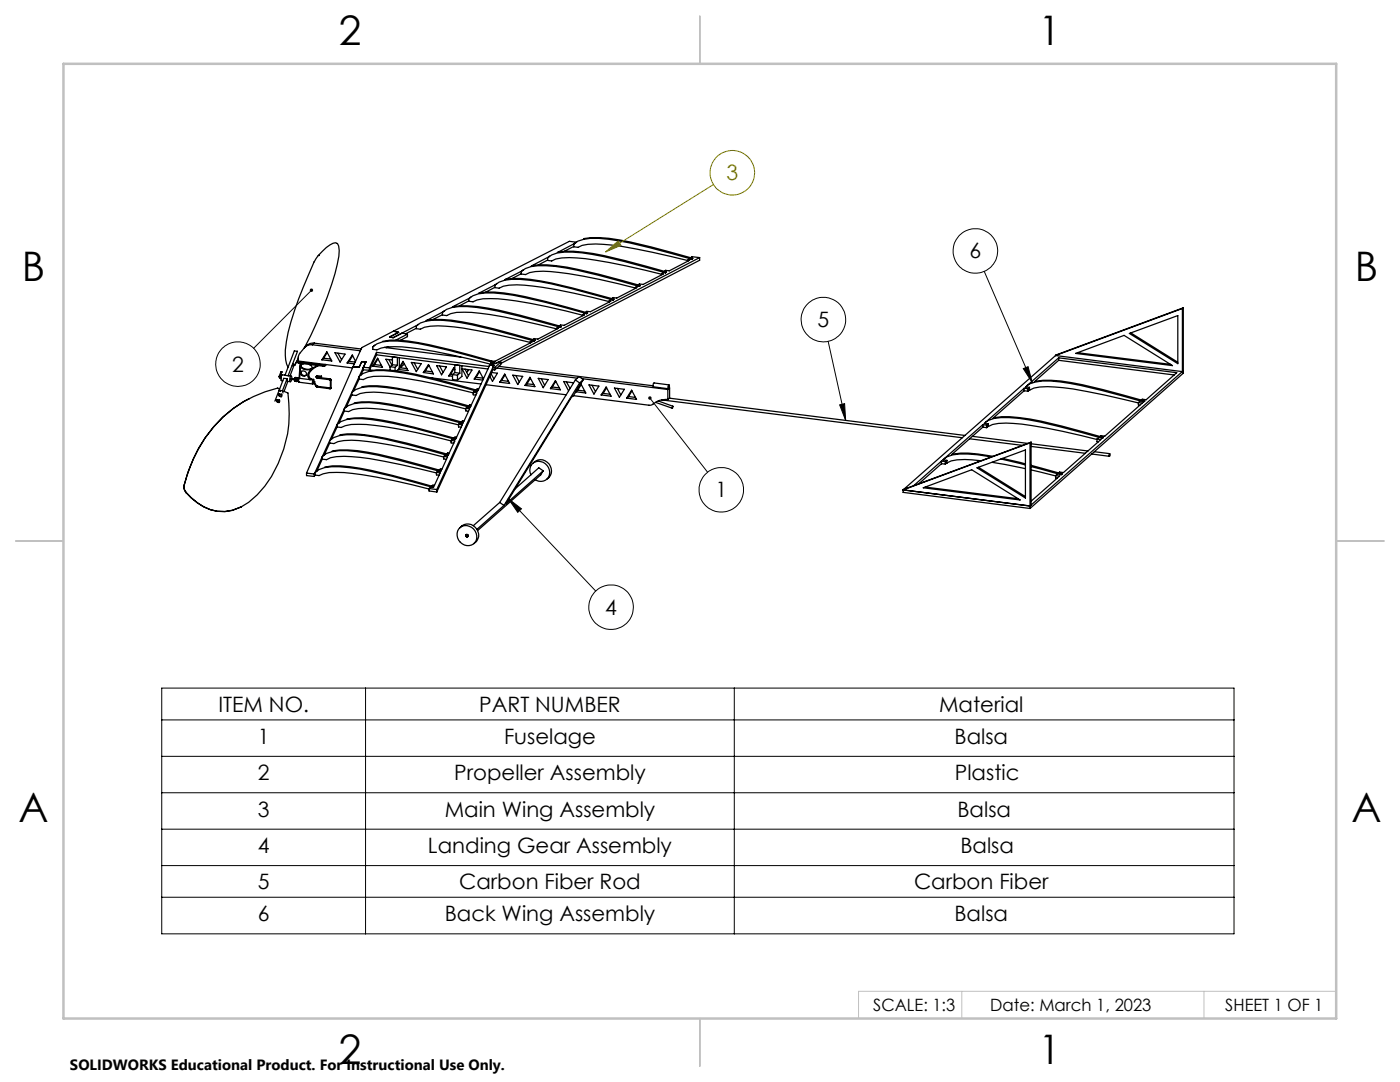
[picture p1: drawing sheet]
<svg xmlns="http://www.w3.org/2000/svg" width="279mm" height="216mm" viewBox="0 0 279 216" stroke-linecap="round" stroke-linejoin="round" font-family="sans-serif">
<g fill="none" stroke="#000" stroke-width=".25">
<path d="M63.5 51a7.1 7.1 0 0 1 3.5-2.6l.4 .2a5.6 5.6 0 0 1-.1 4.1 73.8 73.8 0 0 1-6.6 16.8M63.5 51l-.5 .6a82.4 82.4 0 0 0-5.5 14.7 12.8 12.8 0 0 0-.3 6.3l.3 .7M63.5 51h.1M67.2 48.5l.1 .1M93.7 59.5l-3.4 1.7M93.9 59.3l-.2 .1M95.5 58.5a12.3 12.3 0 0 1 5.1 0 86.5 86.5 0 0 1 12.6 2.8l4.1 1.1M98.8 57.3l-1.9 1M98.9 56.8l-3.3 1.7M99.2 56.6l-.2 .1M100.8 55.8a12.2 12.2 0 0 1 5-.1 83.9 83.9 0 0 1 12.7 2.9l4 1.1-.2 .2M104 54.6l-1.8 1"/>
<path d="M104.1 54.1l-3.3 1.7M104.4 53.8l-.2 .2M106 53.1a21 21 0 0 1 9.4 .7l4.1 .9 8.3 2.3M109.3 51.9l-1.9 1M109.4 51.3l-3.3 1.8M109.7 51.1l-.2 .2M111.2 50.4a21.5 21.5 0 0 1 9.4 .6l12.4 3.3M114.5 49.2l-1.9 .9M114.6 48.6l-3.3 1.7M114.9 48.4l-.2 .1M115 48.3l-1.4-.1-35.1 17.9M116.5 47.6a22.6 22.6 0 0 1 9.3 .7l12.5 3.2-.2 .2"/>
<path d="M122.3 59.9a123.6 123.6 0 0 0-16.7-4 11.3 11.3 0 0 0-6 .4l-.8 .6v.5l.8 .1a8.7 8.7 0 0 1 5-.6 103.2 103.2 0 0 1 17 3.3M122.3 59.9l-.5-.1-.2 .3M126.8 57.4h.3l-4 2.1-.8-.1-.2 .2M126.8 57.4v.1M127.6 57.2a132.6 132.6 0 0 0-16.7-4 11.7 11.7 0 0 0-6.1 .4l-.8 .6v.5l.9 .1a8.6 8.6 0 0 1 5-.6 103.2 103.2 0 0 1 16.9 3.3M127.6 57.2l-.5-.1-.3 .3M127.8 57l-.2 .2M132 54.6l.4 .1-4.1 2.1-.7-.1-.3 .2 .5 .1M132 54.6v.2M132.8 54.4a131.2 131.2 0 0 0-16.7-4 11.6 11.6 0 0 0-6 .5l-.8 .6v.5l.8 .1a8.8 8.8 0 0 1 5-.6 106.1 106.1 0 0 1 16.9 3.2M132.8 54.4h-.5l-.3 .2M133 54.3l-.2 .1"/>
<path d="M137.3 51.9h.3l-4 2.1-.8-.1-.3 .3 .5 .1M137.3 51.9v.2M138.1 51.7a135.1 135.1 0 0 0-16.7-4 11.3 11.3 0 0 0-6.1 .4l-.8 .7v.4l.9 .2a8.7 8.7 0 0 1 5-.6 107.2 107.2 0 0 1 16.9 3.2M138.1 51.7l-.5-.1-.3 .3M139.6 51.4v.5l-39.7 20.6M139.6 51.4l-40.7 21.1M139.6 51.4l-1.5-.2-.3 .2M49.7 79.6a24.8 24.8 0 0 0-12.2 14.6l-.8 2.7M55.3 79.8a.29 .29 0 0 0-.1 .3 .29 .29 0 0 0 .3 .2M55.7 75.1l.2 .3M55.7 79.8l.1 .1-.1 .4zM55.7 75.1l.1 .1"/>
<path d="M55.7 77.9l-.8 2.1M55.7 77.9l.3 .2M55.7 77.9l.7 .1M55.8 78.6h-.1a.33 .33 0 0 0 0 .4 .33 .33 0 0 0 .3 .1M55.8 79.8h-.5a.33 .33 0 0 0 0 .3 .33 .33 0 0 0 .3 .2M55.8 78.6a.29 .29 0 0 0-.2 .3 .29 .29 0 0 0 .4 .2l.2 .1M55.8 78.6l.4 .1M55.8 77.6l-.4-.2a24.5 24.5 0 0 0-17.5 15.8l-1.1 3.6M55.8 75.2h.1M55.9 75.4h.2M55.9 75.2v.2M55.9 75.2l.2 .1"/>
<path d="M56.1 74.2h.2zM56.1 74.2l-.4 .9M56.2 78.7l.1 .3-.2 .2zM56.3 74.2l-.5 1M56.4 78l.1 .4M56.6 78.1l.9 .3a24.2 24.2 0 0 1-6.2 20.3 8.9 8.9 0 0 1-9.3 3 11.6 11.6 0 0 1-4.8-3.4M56.9 74.9l-.6-.1a1.1 1.1 0 0 0-.1 1.2h.2M57.3 75.6l.1 .5 .6 .1M57.3 75.6l-.7-.1-.9 2.4M57.3 75.6l-.9 2.4M57.4 76.1l-.7 2M57.5 75h.1"/>
<path d="M57.5 75h.6M58.2 75.5l-.1-.5a.78 .78 0 0 0-.1 1.2l.2-.5M58.4 72.6l-.9 2.4M58.4 72.6l1-2.5-.7-.1-1.8 4.9 .6 .1M58.4 72.6h.1M58.6 72.9l-.7 2.1M58.8 75.6h-.8v.1l.7 .1M58.8 72.8h.1M58.8 72.8l-.5 .1M58.9 72.8l-.6 .2M58.9 76.1h.3M59 75.3a.43 .43 0 0 0-.3 .4 .43 .43 0 0 0 .2 .4"/>
<path d="M59 75.3l-.2 .4 .1 .4M59 75.3l.3 .1M59.3 75.4l.2 .2-.2 .1v.3l.1-.2M59.3 75.4l-.2 .3 .1 .4M59.4 75.7h.1M59.4 75.7v.1l.1 .1M59.4 75.7h.2M59.4 75.9l-.2 .2M59.4 72.1v.3l.3 .1M59.4 71.8l-.5 1M59.5 71.6l-.7 1.2M59.5 72l-.1 .1 .3 .1"/>
<path d="M59.5 72l10.8 1.4M59.7 72.2l4.7 .6M59.7 72.2v.3M59.7 72.5l4.7 .6M59.7 75.4l.1 .1M59.7 75.4v.9l2.7 .3M59.7 75.4l-.2 .4 .1 .4M59.7 75.4h.1M59.8 75.5l2 .2M59.9 72.5l-.2 3M59.9 73.1l-.1 2.4M60 72.9l-.1 .2"/>
<path d="M60 72.5v.4M60.1 72.7a.7 .7 0 0 0 .9 .9l.6 .1 .6-.2M60.2 74.1a.57 .57 0 0 1 .9 .2 .57 .57 0 0 1-.4 .8l-.5-.2-.2-.3v-.3zM60.2 74.1a.61 .61 0 0 0 .1 .7 .61 .61 0 0 0 .8 .1M60.6 72.6l-.6 .3M61.6 72.7a.62 .62 0 0 1 .6 .9l-.9 .2a1.58 1.58 0 0 1-1.4-.7M61.8 75.7l.6 .1M62.1 75.6l.5 .1M62.1 75.7h-.3M62.3 68.8a1.89 1.89 0 0 0-1.5 .6l-1.1 1.4-.2 1.2M62.3 68.8l9.6 1.2M62.4 75.8v.8l.2-.2"/>
<path d="M62.5 76.3l.6 .8M62.6 75.7l.1 .5M62.6 75.7l-.2 .1M62.7 76.2l-.2-.1v.2M62.7 76.2l-.2 .1M62.7 76.2h.1M62.7 76.2l.5 .8M62.7 68.5a1.77 1.77 0 0 0-1.7 .7M62.7 68.5l-.4 .3M62.7 68.5l9.4 1.1M63.1 77.1l.2 .1M63.1 75.2l.2 .3"/>
<path d="M63.1 75.2h.2M63.1 75.2h.1M63.2 77l.1 .1M63.2 77l-.1 .1M63.2 77h.1M63.3 77.2l2.6 .4M63.3 75.2v.1M63.3 75.2h.1M63.3 77.1v.1M63.3 77.1l2.6 .3M63.3 75l-.2 .2M63.3 75.1v.1"/>
<path d="M63.3 75.3v.2M63.3 75v.1M63.3 75.3l2.6 .3M63.3 75.5l2.6 .3M63.3 75.1l.8 .1M63.3 75l.8 .1M63.4 73a2.43 2.43 0 0 0-2 2l.4 .7M63.6 73a2.45 2.45 0 0 0-1.9 2l.4 .7M64.1 75.1v.1zM64.4 72.8v.3M64.6 71.5l-.4 .3M64.6 71.5l1.4 .1"/>
<path d="M64.8 72.7l-.4 .1M64.8 73l-.4 .1M64.8 72.7v.3M64.9 72.7h-.1M65.2 72.7l-.4 .3M65.2 70.2l1 1.8-2-.2zM65.3 70.3l-.7 1.2M65.9 75.8h.1M65.9 75.6l.2 .2M65.9 77.4h.1M65.9 75.6v.2M65.9 77.4v.2"/>
<path d="M65.9 75.8h.2M65.9 77.4h.2M65.9 75.8v1.6M66.1 77.4l-.2 .2M66.1 75.8v1.6M66.9 70.4l2 .3-1 1.5zM67.5 70.5l.7 1.3M69.3 72.4l1.4 .2M69.7 72.1l-.4 .3M69.7 72.1l1.2 .1M70.2 78.8v-.5a6.3 6.3 0 0 1 4.9-1.1 50.5 50.5 0 0 1 10.4 1.8l8.2 2.3M70.2 78.8l.8 .1a8.6 8.6 0 0 1 5-.6 103.2 103.2 0 0 1 17 3.3"/>
<path d="M70.2 78.8l-1.1 2.3M70.4 71l-.7 1.1M70.4 73.2l-9.2 21.2M70.6 78l-.2 .1M70.9 72.1l-.6-1.3-1 1.6M71.7 75.6v-.5a6.2 6.2 0 0 1 4.9-1.2 66.4 66.4 0 0 1 14.6 3.1l4 1.1M71.7 75.6l.8 .1 .8-.3a20.3 20.3 0 0 1 7.8 .1 132.8 132.8 0 0 1 13.3 2.9M71.7 75.6l-1.1 2.3M72.2 77.2a12 12 0 0 1 5 0 104.2 104.2 0 0 1 16.7 3.9l-.2 .2M72.5 73.8l-.6 1.1M72.5 73.3l1.2 .1M72.5 73.3v.5"/>
<path d="M72.5 73.8l1.2 .1M73 72.2h-.8l-.5 1.1-1.3-.1M73 72.2l-10.3 22.4M73 72.2l-.5 1.1M73.6 74a22.6 22.6 0 0 1 9.4 .7l12.4 3.2M73.7 73.4v.5M73.8 73.8l.5 .1M74.8 72.7l-.4 .4M74.8 72.7l1.3 .2M74.8 68.9l-.2 .1M75.1 70.3l-1.4 3.1M75.1 70.3l22.5 2.8 .2-.3"/>
<path d="M75.1 70.3v.5M75.1 70.8l-1.4 3.1M75.1 70.8l22.3 2.8M75.4 71.5l.9 1.8-1.9-.2zM75.4 71.6l-.6 1.1M76.3 68.1a12.3 12.3 0 0 1 5.1 0 86.5 86.5 0 0 1 12.7 2.8l4 1.1M76.7 69.3l15.3 2M77.4 69.2l-.3 .2M77.6 71.8l.6 1M77.9 73.2l.9 .1M77.9 73.2v.7M78.3 72.8v-1.6l1 .1v1.6"/>
<path d="M78.3 72.8l1 .1M78.3 72.8l-.4 .4M78.3 71.8l-1.3-.1 .9 1.6M78.5 66.1l1.1 .2-1.8 .9 .7 .2M78.5 66.1l-6.3 3.3-1.8 3.8M78.8 73.3v.7M79.3 72.9l-.5 .4M79.7 71.4v2.2l-.5 .4M79.7 73.3l.7-1.2 1 1.8-1.9-.2M79.8 73.4l1.4 .2M79.8 73.4l-.1 .1M79.9 73.2h.2"/>
<path d="M80.1 73v.2M80.5 72.2l-.7 1.2M80.7 72.6l-.6 .6M81.3 66.7l-1-.2-1.8 .9M81.3 66.7l-2.3 1.2M81.3 66.7v.5l-1.4 .7M82.1 72.3l2 .3-1 1.6zM82.7 72.4l.7 1.3M83.1 65.5l-2.1 1.1M83.1 64.9l-4.6 2.5M83.5 64.7l-.2 .2M84.9 74l-.4 .3"/>
<path d="M84.9 74l1.4 .2M85 64a22.6 22.6 0 0 1 9.4 .6l12.4 3.3-.2 .2M85.5 72.7l1 1.9-2-.3zM85.6 72.9l-.7 1.1M85.7 75.4l10.3 1.2M87.1 73l2 .2-1 1.6zM87.7 73l.7 1.3M88.3 62.8l-1.9 .9M88.4 62.2l-3.3 1.8M88.7 62l-.2 .2M89.6 75l.7 .1M90 74.6l-.4 .4"/>
<path d="M90 74.6l.3 .1M90.3 61.2a22.6 22.6 0 0 1 9.3 .7l12.4 3.3M90.3 74.8l1 .1M90.3 74.8v.9l1 .1M90.6 73.5l-.6 1.1M90.8 74.3v-1.5l1 .1v1.6M90.8 74.3l1 .2M90.8 74.3l-.5 .5M90.8 73.8l-.2-.4-1 1.6M91.3 74.9v.9M91.8 74.5l-.5 .4M92.2 73v2.1l-.9 .7"/>
<path d="M92.2 73.6l2 .2-1 1.7zM92.8 73.7l.7 1.3M93.4 73.7v.3l-.3 .3M93.6 60l-1.9 1M94.4 78.3l.8 .1-1.1 2.4h-.4l-.2 .2M94.4 78.3v.5h.6M94.7 75.6l1.6 .2M95 75.3l1.4 .2M95 75.3l-.3 .3M95.2 78.1l-.5-.1-.3 .3M95.4 77.9l-.2 .2M95.7 74.2l-.7 1.1"/>
<path d="M96.5 75.6l-.9-1.6-.9 1.6M97 76.8l16 2M97.8 72.8l-2.3 4.8h-.3l-.3 .3h.5M97.8 72.8h.8M97.9 72.2a123.6 123.6 0 0 0-16.7-4 11.1 11.1 0 0 0-6 .4l-.8 .6v.5l.8 .1a8.8 8.8 0 0 1 5-.6 107.9 107.9 0 0 1 17.7 3.5M97.9 72.2v.5M98 74.6l.6 1M98.1 72l.7 .1-.6 .3M98.1 72l-.2 .2M98.1 72v.5l-.2 .2M98.1 74.3l1.2 .2-1 1.6-.5-1M98.2 72.4l.7 .1"/>
<path d="M98.4 73.7l-11.2 24.5M98.4 73.2l.3 .1M98.4 73.2v.5M98.4 73.7l.3 .1M98.6 72.8l-11.4 24.9M98.6 72.8l-.2 .4M98.7 73.3v.5M99.2 73.4l16 2.1M99.5 73.1l30.8 3.9M99.9 72.2h-.3l-.7 .3M99.9 72.2l-1.2 1.1M99.9 72.2v.5l-1.2 1.1"/>
<path d="M100.1 75.9l1.4 .2M100.1 75.9l-.4 .4M100.7 74.6l1 1.9-2-.2zM100.8 74.8l-.7 1.1M102.3 74.9l2 .2-1 1.6zM102.9 74.9l.7 1.3M105.2 76.6l-.4 .3M105.2 76.6l1.3 .1M105.8 75.3l1 1.9-2-.3zM105.8 68.2l.4 .1-8 4.1M105.8 68.2v.2M105.9 75.5l-.7 1.1"/>
<path d="M106.6 68.1a131.2 131.2 0 0 0-16.7-4 11.1 11.1 0 0 0-6 .4l-.8 .6v.5l.8 .1a8.8 8.8 0 0 1 5-.6 107.2 107.2 0 0 1 16.9 3.2M106.6 68.1l-.5-.1-.3 .2M107.4 75.5l2 .2-1 1.7zM108 75.6l.7 1.3M110.2 77.2l1.4 .2M110.2 77.2l-.3 .3M110.8 76l1 1.8-1.9-.3zM110.9 76.1l-.7 1.1M111.1 65.5h.3l-4 2.2-.8-.1-.2 .2M111.1 65.5v.2M111.8 65.3a141.2 141.2 0 0 0-16.7-4 11.3 11.3 0 0 0-6 .4l-.8 .6v.6l.8 .1 .9-.4a20.3 20.3 0 0 1 7.8 .2l6.2 1.2 7.1 1.6M111.8 65.3h-.4l-.3 .2"/>
<path d="M112 65.2l-.2 .1M113.1 76.2l.7 1.3M114.4 79l15.1 1.9 .6-.1a4.3 4.3 0 0 1 3.2-1.1M114.4 79l-.3 .3-13.1 21.2 7.4-6.6M114.4 76.4l-1.9-.3 1 1.9M114.8 75.8l.9 .6M114.8 75.8l-15.1 24.5M115.3 77.9l-.4 .3M115.3 77.9l1.4 .1M115.7 76.4l-15.1 24.5M115.9 76.6l1 1.8-2-.2zM116 76.7l-.7 1.2"/>
<path d="M116.2 75.6l17.1 2.1M116.3 62.8h.3l-4 2.1-.7-.1-.4 .3 .5 .1M116.3 62.8v.2M116.4 75.7l-.7 .7M116.4 75.7l-2 3.3M116.4 75.7l-.8-.6-.8 .7M117.1 62.6a123.6 123.6 0 0 0-16.7-4 11.2 11.2 0 0 0-6 .4l-.8 .6v.5l.8 .1a8.6 8.6 0 0 1 5-.6 102.1 102.1 0 0 1 16.9 3.3M117.1 62.6l-.5-.1-.3 .3M117.3 62.4l-.2 .2M117.5 76.8l2 .2-1 1.6zM118.1 76.9l.8 1.2M120.4 78.5l1.3 .2"/>
<path d="M120.4 78.5l-.4 .3M121 77.2l1 1.9-2-.3zM121.1 77.4l-.7 1.1M121.6 60.1h.3l-4.1 2.1-.7-.1-.3 .3h.5M121.6 60.1v.2M122.6 77.4l2 .3-1 1.6zM123.2 77.5l.7 1.3M125.4 79.1l-.3 .3M125.4 79.1l1.4 .2M126 77.9l1 1.8-1.9-.3zM126.1 78l-.7 1.1M132.1 79.8l60 7.5"/>
<path d="M133.3 77.7v2M133.5 76.8a.44 .44 0 0 1-.1 .7zM133.5 76.9l.1 .3-.2 .2zM133.5 76.8l-3-.4-.1 .2v.6l3 .4M133.6 79.4l59 7.5M133.6 77.4h.1M133.6 77.4l-.3 .3M133.6 77.4v2l-.3 .3M204.4 77.5l-7.5 6.6M204.4 77.5l.8 .1M204.4 77.5v.5M204.4 78l-6.2 5.5"/>
<path d="M204.4 78l.8 .1M205.1 76.8l-.2 .2M205.2 77.6v.5M205.5 77.8a6.7 6.7 0 0 1 3.6-.6 67.7 67.7 0 0 1 15 2.5l3.1 .7M205.5 77.3l-.8-.1 .8-.6a11.3 11.3 0 0 1 6-.4 86.5 86.5 0 0 1 12.7 2.9l4 1.1M205.5 77.3l-.3 .3M205.5 77.3v.5M205.5 77.8l-.3 .3M206.7 76.1a22.6 22.6 0 0 1 9.3 .7l12.4 3.2M210.6 70.9l25.4 3.3M210.8 70.8l-.2 .1M210.8 70.8l-30.6 27"/>
<path d="M211.3 71.4l23.5 3-6.1 5.4-.7-.1-.2 .1M211.3 71.4l-6.1 5.4M211.3 71.4v.5M211.3 71.9l-4.9 4.3M211.3 71.9l23.1 2.9M214.7 70.5l9.6-3.6 9.7 6.1zM215.1 70.4l18.5 2.3M225.4 66.5l9.7-3.5v9.6zM225.7 66.4l9.4 5.9M236 61.6l-25.4 9.3M236 74.2l.1-.2-30.5 27M236 61.6v12.6"/>
<path d="M236.1 61.4l-25.3 9.4M236.1 61.4l-.1 .2M236.1 61.4v13.1l-30.5 27M36.7 96.9a1.64 1.64 0 0 0 .4 1.4M36.8 96.8a1.56 1.56 0 0 0 .3 1.4M36.8 96.8l-.1 .1M37.1 98.3h.1M37.1 98.2l.1 .1M37.1 98.3a9.3 9.3 0 0 0 9.3 3.5l1.8-.7M37.1 98.2v.1M37.2 98.3h-.1M55.5 80.3h.2"/>
<path d="M61.2 94.4l1.5 .2M61.2 94.4v.5l1.5 .2M62.7 94.6v.5M62.9 94.8l.8 .1a8.8 8.8 0 0 1 5-.6 103.2 103.2 0 0 1 16.9 3.3M62.9 94.8v-.5a6.2 6.2 0 0 1 4.9-1.2 51.3 51.3 0 0 1 10.3 1.9l8.3 2.3M62.9 94.8l-.2 .3M64.3 91.6v-.5l.8-.6a11.3 11.3 0 0 1 6.1-.4 83.9 83.9 0 0 1 12.6 2.9l4.1 1.1M64.3 91.6l.9 .1a8.7 8.7 0 0 1 5-.6 107.2 107.2 0 0 1 16.9 3.3M64.3 91.6l-1 2.3-.3 .2M64.8 93.2a12.3 12.3 0 0 1 5.1-.1 86.5 86.5 0 0 1 12.6 2.9l4.1 1.1-.2 .2M65.8 88.4v-.5a6.3 6.3 0 0 1 4.9-1.2 50.5 50.5 0 0 1 10.4 1.9l8.2 2.3M65.8 88.4l.8 .1a8.6 8.6 0 0 1 5-.6 103.2 103.2 0 0 1 16.9 3.3"/>
<path d="M65.8 88.4l-1.3 2.5M66.2 87.6l-.2 .1M66.3 90a22.6 22.6 0 0 1 9.3 .7l12.5 3.2-.2 .2M67.3 85.2l.8 .1a8.8 8.8 0 0 1 5-.6 103.2 103.2 0 0 1 16.9 3.3M67.3 85.2v-.5a6.2 6.2 0 0 1 4.9-1.2 68.3 68.3 0 0 1 14.5 3l4.1 1.2M67.3 85.2l-1.1 2.3M67.8 86.8a12 12 0 0 1 5-.1 104.2 104.2 0 0 1 16.7 4l-.2 .2M68.7 82l.9 .1a8.6 8.6 0 0 1 4.9-.6 105.3 105.3 0 0 1 17 3.3M68.7 82v-.5a6.5 6.5 0 0 1 5-1.2 55.2 55.2 0 0 1 10.3 1.9l8.3 2.3M68.7 82l-1 2.3-.2 .2M69.1 81.1l-.2 .2M69.2 83.6a16.6 16.6 0 0 1 7.2 .3 155.9 155.9 0 0 1 14.6 3.6l-.2 .2"/>
<path d="M70.7 80.4a22.6 22.6 0 0 1 9.3 .7l12.5 3.2M85.6 97.5l1.6 .2M85.6 97.5v.5l1.6 .2M86.4 97.3l-.5-.1-.3 .3M87.1 94.3l.7 .1-1.1 2.4h-.3l-.2 .2M87.1 94.3v.5h.5M87.2 97.7v.5M87.9 94.1l-.5-.1-.3 .3M88.5 91.1l.8 .1-1.1 2.4h-.3l-.3 .2M88.5 91.1v.5l.6 .1M89.3 90.9l-.4-.1-.4 .3M90 87.9l.8 .1-1.2 2.4h-.3l-.2 .2"/>
<path d="M90 87.9v.5h.6M90.8 87.7l-.5-.1-.3 .3M91.5 84.7l.8 .1-1.2 2.4h-.3l-.2 .2M91.5 84.7v.5h.5M92.3 84.5l-.5-.1-.3 .3M92.5 84.3l-.2 .2M93 81.5l.7 .1-1.1 2.4h-.3l-.3 .2 .5 .1M93 81.5v.5l.5 .1M93.7 81.3l-.4-.1-.3 .3M106 94.8a1.86 1.86 0 0 1 .7-2.6 1.86 1.86 0 0 1 2.5 .7 1.84 1.84 0 0 1 .1 2.5 1.84 1.84 0 0 1-2.5 .3M106.3 92.5a2.13 2.13 0 0 1 3.2 0 2.13 2.13 0 0 1-.4 3.1M108.4 93.9l-.5 .9-12.6 11.1"/>
<path d="M108.4 93.9l-.9-.6-4.7 4.2M130.8 80.3l3.4 1.2M131.4 80l2.9 1.1M134.3 81.1l-.1 .4zM180.2 97.8l25.4 3.2M180.2 97.8v.4l25.4 3.3M184.3 97.3l9.6-3.6 9.7 6.1zM184.6 97.2l18.6 2.3M187.9 92l.8 .1M187.9 92l-5.5 4.9M187.9 92v.5M187.9 92.5l-4.5 4"/>
<path d="M187.9 92.5l.8 .1M188.6 91.4l-.2 .1M188.7 92.1v.5M189 92.4h.1M189 91.9l-.3 .2M189 91.9v.5M189 92.4l-.3 .2M190.1 90.7a19.2 19.2 0 0 1 8 .4M193.5 87.6l10.5 1.3M194.1 87.1l11 1.4M195 93.3l9.6-3.5v9.6zM195.3 93.2l9.3 5.9"/>
<path d="M195.8 91.9h-.1a16.4 16.4 0 0 0-5.9 .1l-.8 .4M196.1 84.7l-7.4 6.6M196.1 84.7l.8 .1M196.1 85.2l-6.2 5.5M196.1 84.7v.5M196.1 85.2l.8 .1M196.8 84.1l-.2 .2M196.9 84.8v.5M197.2 85.1a6 6 0 0 1 3.6-.7 74.4 74.4 0 0 1 15 2.5l3.1 .8M197.2 84.6l-.8-.1a6.3 6.3 0 0 1 5-1.2 50.5 50.5 0 0 1 10.3 1.9l8.3 2.3M197.2 84.6l-.3 .2M197.2 84.6v.5"/>
<path d="M197.2 85.1l-.3 .2M197.7 91.2a22 22 0 0 0-7.6-.4l-1.1 .4-.8 .6 .8 .1M198 92.3l6.6 1.2M198.4 83.4a12 12 0 0 1 5-.1 117 117 0 0 1 16.8 4M199.7 91.6l4.9 1.2M200.1 91.5l4.5 1.1M205.6 88.4l-25.4 9.4M205.6 88.4v13.1M205.8 93.8l4.9 1.2M205.8 93.1l5.9 1.6M205.8 92.9l6.1 1.6M205.8 89.1l10.8 1.4"/>
<path d="M205.8 88.5l11.3 1.5M205.8 88.2l-25.6 9.6M205.8 88.2l-.2 .2M205.8 88.2v12.6l-.2 .2M210.7 94.9l.8 .1-5.7 5M210.7 94.9v.5h.3M211 94.6l-.3 .3M211.2 94.5l.7 .1-.2 .1M211.9 94.5l-.2 .2M211.9 94.5v.1M217.9 90.6l3.5 .5M218.4 90.1l3.1 .4"/>
<path d="M218.9 87.6l.8 .1-7.5 6.6-.7-.1-.2 .2M218.9 87.6v.5l.3 .1M219.3 87.3l-.4 .3M219.4 87.2l.8 .1-.2 .2M220 87.5h.1M221.5 90.5v.3l-.1 .3zM227.2 80.3l.8 .1-7.5 6.6-.8-.1-.2 .2M227.2 80.3v.5l.3 .1M227.5 80.1l-.3 .2M228.2 80.2h.1M228.4 80l-.2 .2M228.4 80h.1"/>
<path d="M48.2 101.1h.1M91.5 105.6a2.1 2.1 0 0 1 3 0 2.1 2.1 0 0 1 0 2.9 2.16 2.16 0 0 1-2.7-.3 2.16 2.16 0 0 1-.3-2.6zM91.8 105.3a2.13 2.13 0 0 1 3.2 0 2.13 2.13 0 0 1-.4 3.2M99.7 100.3l.9 .6M99.7 100.3l-5.2 4.6M100.6 100.9l-5.4 4.7"/>
<circle cx="93.2" cy="106.9" r=".25"/>
<circle cx="93.2" cy="106.9" r=".2"/>
</g>
<g fill="none" stroke="#000" stroke-width=".2">
<path d="M62.2 57.9l-11.6 11.6M196.4 54.2l9.6 22.2M129.7 79.4l11.5 14.8M165.3 68.1l3.5 15.8M204.2 73.6l1-.4 .8 3.2zM101.4 99.5l17.5 18.4M101.4 99.5l2.7 2-.8 .7zM167.6 80.8l1-.3 .2 3.4zM32.3 137.3h214v49h-214zM73 137.3v49M146.5 137.3v49M32.3 143.7h214"/>
<path d="M32.3 150.9h214M32.3 158.2h214M32.3 165.5h214M32.3 172.7h214M32.3 179h214"/>
<circle cx="194.6" cy="50.1" r="4.4"/>
<circle cx="47.5" cy="72.7" r="4.4"/>
<circle cx="164.3" cy="63.8" r="4.4"/>
<circle cx="144" cy="97.7" r="4.4"/>
<circle cx="122" cy="121.2" r="4.4"/>
</g>
<g fill="none" stroke="#808000" stroke-width=".2">
<path d="M142.4 36.8l-21.5 13.5M120.9 50.3l2.5-2.2 .5 .9z"/>
<circle cx="146.2" cy="34.5" r="4.4"/>
</g>
<path d="M191.9 197.8v5.4M240.3 197.8v5.4M266.7 197.8h-95.4v5.4" fill="none" stroke="#c0c0c0" stroke-width=".2"/>
<path d="M139.7 3.2v9.5M3.1 107.9h9.6M266.7 107.9h9.5M139.7 203.2v9.6" fill="none" stroke="#c0c0c0" stroke-width=".25"/>
<path d="M12.7 12.7h254v190.5h-254z" fill="none" stroke="#c0c0c0" stroke-width=".5"/>
<path d="M129.5 79.2a.33 .33 0 0 0 .1 .5 .33 .33 0 0 0 .4-.3 .33 .33 0 0 0-.4-.3l-.1 .1 .2 .2zM204.2 73.6l1-.4 .8 3.2zM61.9 57.6a.35 .35 0 0 0 0 .5 .35 .35 0 0 0 .5 .1 .35 .35 0 0 0 0-.5l-.2 .2 .2-.2zM101.4 99.5l2.7 2-.8 .7zM167.6 80.8l1-.3 .2 3.4z" fill="#000"/>
<path d="M120.9 50.3l2.5-2.2 .5 .9z" fill="#808000"/>
<g font-size="8.1">
<text x="67.6" y="8.9">2</text>
<text x="207.3" y="8.9">1</text>
<text x="4.4" y="56.1">B</text>
<text x="270.4" y="56.1">B</text>
<text x="3.7" y="164.1">A</text>
<text x="269.7" y="164.1">A</text>
<text x="67.6" y="212.4">2</text>
<text x="207.3" y="212.4">1</text>
</g>
<text font-size="4.2" fill="#808000" x="145" y="36">3</text>
<g font-size="4.2">
<text x="193.5" y="51.6">6</text>
<text x="163.2" y="65.3">5</text>
<text x="46.3" y="74.2">2</text>
<text x="142.8" y="99.2">1</text>
<text x="120.8" y="122.7">4</text>
<text x="43.6" y="142">ITEM NO.</text>
<text x="95.6" y="142">PART NUMBER</text>
<text x="187.4" y="142">Material</text>
<text x="51.5" y="148.4">1</text>
<text x="100.6" y="148.4">Fuselage</text>
<text x="190.5" y="148.4">Balsa</text>
<text x="51.5" y="155.7">2</text>
<text x="90.7" y="155.7">Propeller Assembly</text>
<text x="190.6" y="155.7">Plastic</text>
<text x="51.5" y="162.9">3</text>
<text x="88.7" y="162.9">Main Wing Assembly</text>
<text x="191.1" y="162.9">Balsa</text>
<text x="51.5" y="170.2">4</text>
<text x="85.4" y="170.2">Landing Gear Assembly</text>
<text x="191.7" y="170.2">Balsa</text>
<text x="51.5" y="177.4">5</text>
<text x="91.6" y="177.4">Carbon Fiber Rod</text>
<text x="182.4" y="177.4">Carbon Fiber</text>
<text x="51.5" y="183.8">6</text>
<text x="88.8" y="183.8">Back Wing Assembly</text>
<text x="190.5" y="183.8">Balsa</text>
</g>
<g font-size="3.4">
<text x="174.3" y="201.8">SCALE: 1:3</text>
<text x="197.6" y="201.7">Date: March 1, 2023</text>
<text x="244.5" y="201.7">SHEET 1 OF 1</text>
</g>
<text font-size="3" x="14" y="213.5">SOLIDWORKS Educational Product. For Instructional Use Only.</text>
</svg>
